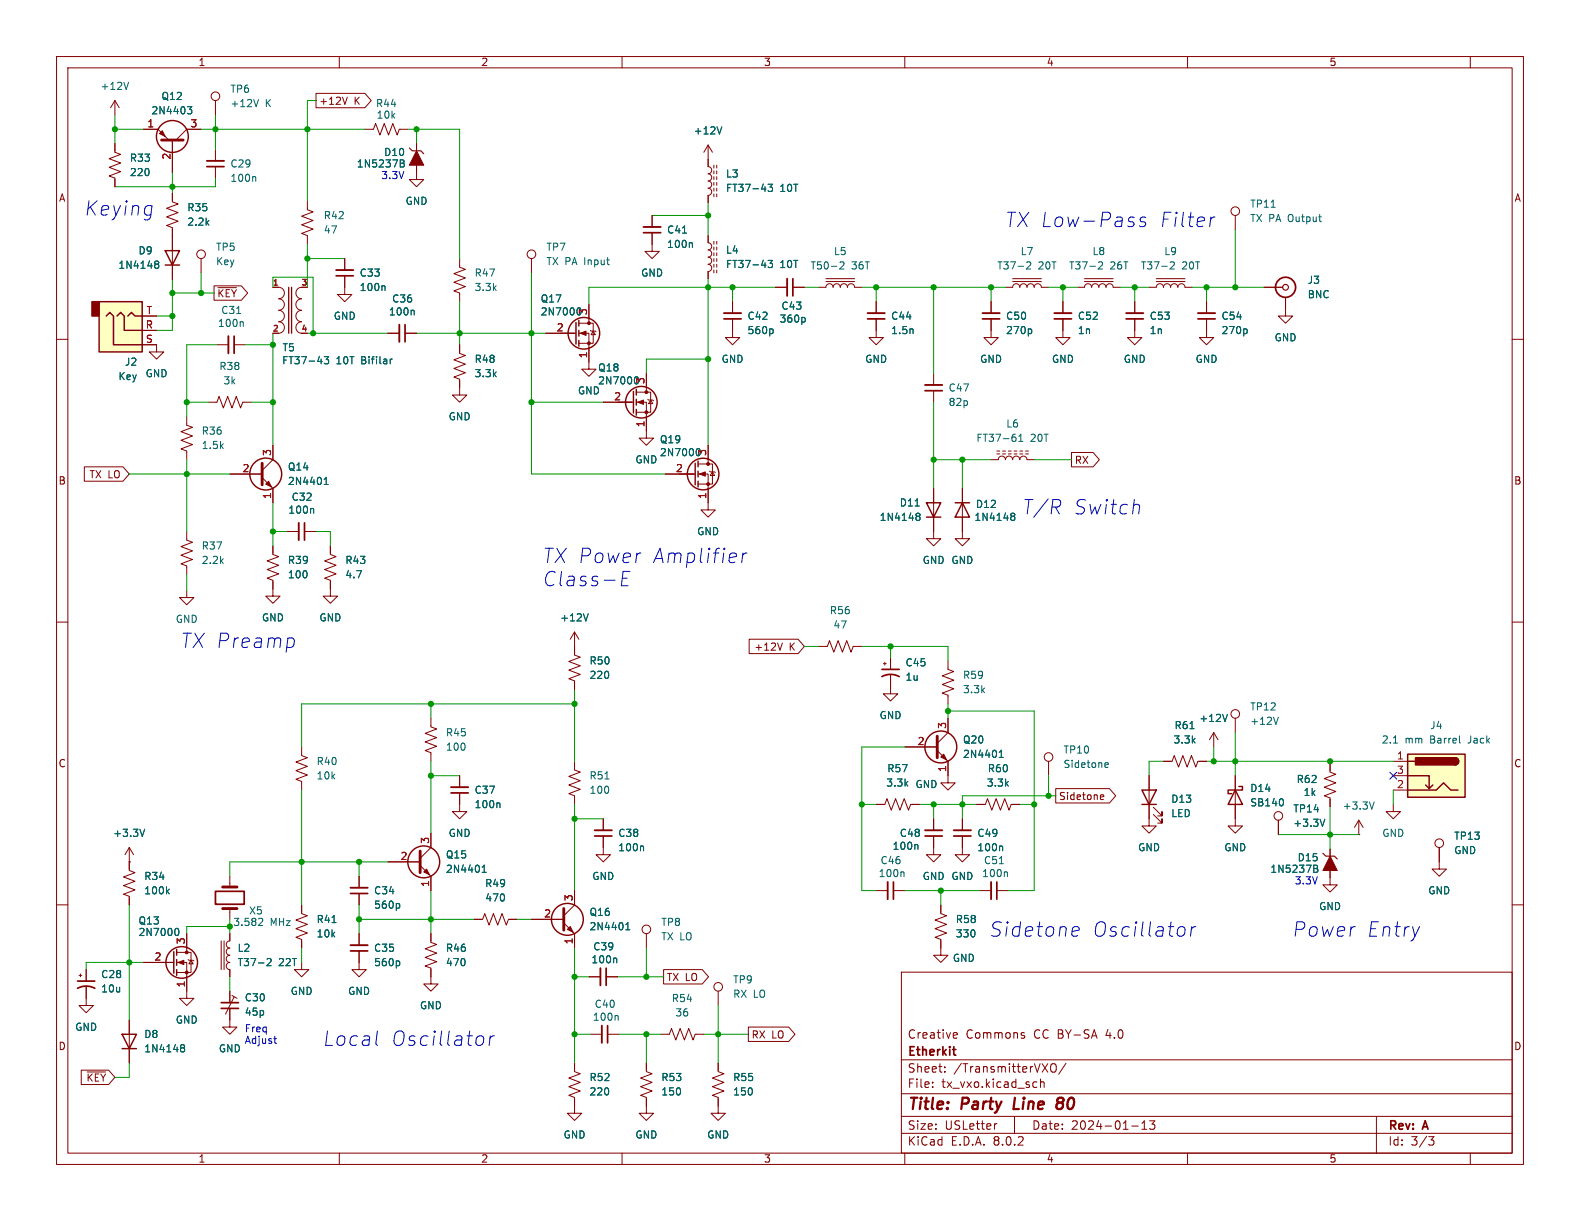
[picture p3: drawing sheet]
<svg xmlns="http://www.w3.org/2000/svg" width="279mm" height="216mm" viewBox="0 0 279 216" stroke-linecap="round" stroke-linejoin="round" font-family="sans-serif">
<g fill="none" stroke="#840000" stroke-width=".18">
<path d="M10 10h259.4v195.9h-259.4zM12 12h255.4v191.9h-255.4zM60 10v2M110 10v2M160 10v2M210 10v2M260 10v2M10 60h2M144.8 50.8h1.2a.64 .64 0 0 1 .7-.6 .64 .64 0 0 1 .6 .6 .64 .64 0 0 1 .7-.6 .64 .64 0 0 1 .6 .6 .64 .64 0 0 1 .6-.6 .64 .64 0 0 1 .7 .6 .64 .64 0 0 1 .6-.6 .64 .64 0 0 1 .6 .6h1.3M146 49.8h5.1M146 49.3h5.1M175.3 56.4v3.3h1.2l-1.2 1.3-1.3-1.3h1.3"/>
<path d="M175.3 53.3v2.1M177.8 50.8h1.3a.64 .64 0 0 1 .6-.6 .64 .64 0 0 1 .6 .6 .64 .64 0 0 1 .7-.6 .64 .64 0 0 1 .6 .6 .64 .64 0 0 1 .6-.6 .64 .64 0 0 1 .7 .6 .64 .64 0 0 1 .6-.6 .64 .64 0 0 1 .6 .6h1.3M179.1 49.8h5M179.1 49.3h5M267.4 60h2M27.7 61v1.2h1.3l-1.3 1.3-1.3-1.3h1.3M176.3 79.8h.5M177.3 79.8h.5M178.3 79.8h.5M179.3 79.8h.5M180.3 79.8h.5M181.4 79.8h.5"/>
<path d="M48.3 96.5v1.5l1 .4-2.1 .8 2.1 .7-2.1 .8 2.1 .8-2.1 .7 1.1 .4v1.5M58.4 96.5v1.5l1 .4-2 .8 2 .7-2 .8 2 .8-2 .7 1 .4v2.8h1.3l-1.3 1.3-1.3-1.3h1.3M125.2 88.9v1.3h1.3l-1.3 1.2-1.2-1.2h1.2M165.1 86.4v8.9h1.3l-1.3 1.2-1.3-1.2h1.3M170.2 86.4v7.6M175.3 81.3h1.2a.64 .64 0 0 1 .7-.7 .64 .64 0 0 1 .6 .7 .64 .64 0 0 1 .6-.7 .64 .64 0 0 1 .7 .7 .64 .64 0 0 1 .6-.7 .64 .64 0 0 1 .6 .7 .64 .64 0 0 1 .7-.7 .64 .64 0 0 1 .6 .7h1.3M176.3 80.3h.5M177.3 80.3h.5M178.3 80.3h.5M179.3 80.3h.5M180.3 80.3h.5M181.4 80.3h.5"/>
<path d="M10 110h2M101.6 114.3v1.5l1 .4-2 .8 2 .7-2 .8 2 .8-2 .7 1 .4v1.5M267.4 110h2M53.3 132.1v1.5l1.1 .4-2.1 .7 2.1 .8-2.1 .8 2.1 .7-2.1 .8 1 .4v1.5M81.3 137.2v2M101.6 134.6v1.5l1 .4-2 .8 2 .7-2 .8 2 .8-2 .7 1 .4v1.5M205.7 134.6h1.6l.3-1 .8 2 .8-2 .7 2 .8-2 .8 2 .3-1h1.6M214.6 129.5l-.7 1.3M214.6 129.5v2.6M214.6 129.5l.8 1.3M10 160h2M63.5 154.9v2.1"/>
<path d="M63.5 158v2M81.3 140.2v3.3h1.2l-1.2 1.3-1.3-1.3h1.3M101.6 157.5v2.5l-1.9 1.9M106.7 147.8v3.3h1.2l-1.2 1.3-1.3-1.3h1.3M106.7 144.8v2M267.4 160h2M83.8 162.6h1.5l.4-1.1 .8 2.1 .7-2.1 .8 2.1 .8-2.1 .7 2.1 .4-1h1.5M94 162.6h5.7M99.7 163.2l1.9 1.9v2.5M104.1 172.7h2.1M107.2 172.7h2M114.3 165.1v2.5"/>
<path d="M159.4 171.9h108v32h-108zM159.4 197.4h108M159.4 193.4h108M159.4 187.4h108M164.9 192.1v.2M164.9 191.4v.1M167.1 189.4v.2M167.1 188.7v.1M168.8 182.6l.4 .1 .1 .2-.7 .2M169.2 183.5l-.4 .1M176.3 198.7l-.3 .1M179.4 197.4v3"/>
<path d="M180.8 183.1l.3 .1 .1 .2-.2 .2h-.3M180.8 182.6l.3 .1M182.9 191.3l.5 .1M183.4 192.2l-.5 .1M184 191.4l.2-.1 .4 .1v.9M184 190.8v1.5M185.9 188.3a.5 .5 0 0 1 .5-.2 .5 .5 0 0 1 .4 .5v.5a.5 .5 0 0 1-.5 .5 .5 .5 0 0 1-.5-.5zM188.5 188l-1.3 1.9M200.1 199.1h1.2M201.9 199.7h.9M201.9 198.6l.5-.4v1.5M203.3 198.2h.9l-.5 .6 .4 .1v.6l-.2 .2h-.4l-.2-.2"/>
<path d="M243.4 197.4v6.5M60 203.9v2M110 203.9v2M159.4 200.4h108M160 203.9v2M210 203.9v2M252.6 201h1l-.5 .6 .4 .1 .1 .5-.3 .3h-.4M260 203.9v2"/>
<circle cx="114.3" cy="164.3" r=".76"/>
</g>
<path d="M179.5 194.1l-.3 2h1M186.9 195.9v.1a.66 .66 0 0 0 .9-.1M187.3 195h.4M187.3 195l-.5 .3M187.7 195l.1 .1M187.8 194.1a.66 .66 0 0 0-.9 .4l.1 .3 .3 .2M187.9 194.9l-.2 .1" fill="none" stroke="#840000" stroke-width=".4"/>
<path d="M173.7 56.4h3.1M62 158h3M79.8 140.2h3M105.2 147.8h3M107.2 171.2v3M168.5 185.6h.5M168.7 186.5l.3 .1" fill="none" stroke="#840000" stroke-width=".3"/>
<path d="M173.7 55.4h3.1M79.8 139.2h3M62 157h3M105.2 146.8h3M106.2 171.2v3" fill="none" stroke="#840000" stroke-width=".33"/>
<g fill="none" stroke="#006464" stroke-width=".18">
<path d="M148.5 46.4l.5-.1 .3 .4-.8 .9h.8M181.5 46.4l.5-.1 .3 .4-.8 .9h.8M182.2 58.2l.2 .2v.4l-.2 .2M179.3 76.8h.3M179.4 77.3l.3 .2v.3l-.3 .2M180.2 78h.7M180.2 77.1l.3-.3v1.2M161.8 89.5h.8M162.1 90.8l.4-.1 .1 .2 .1 .2-.2 .2M162.1 91.2l.1 .1M162.2 91.3h.3M162.2 91.3l-.1 .1"/>
<path d="M162.5 91.3l.2 .2-.1 .4-.1 .1h-.4M178.9 91.2l.1 .1M178.9 90.8l.3-.1 .2 .2 .1 .2-.3 .2M179 91.3h.2M179 91.3l-.1 .1M179.2 91.3l.3 .2-.1 .4-.2 .1h-.3M107 137.7h.7M210.4 128.8h.8M217 126.3l-.4 1.3M70.4 159.8l.3 .2v.4l-.3 .2M88.2 142l.2 .2v.6M113.6 149.6l.2 .2v.6"/>
<path d="M108.9 169.4l.2 .2v.7M110.7 164.4h.7M110.7 163.5l.3-.4v1.3"/>
</g>
<g fill="none" stroke="#840000" stroke-width=".25">
<path d="M163.8 88.9h2.6l-1.3 2.5zM163.8 91.4h2.6M168.9 88.9h2.5M170.2 88.9l1.2 2.5h-2.5z"/>
<circle cx="100.3" cy="162.6" r="2.82"/>
</g>
<path d="M99.7 160.7v3.8" fill="none" stroke="#840000" stroke-width=".51"/>
<path d="M100.3 164.3l.5-.5 .5 1z" fill="#840000" stroke="#840000" stroke-width=".18"/>
<path d="M17.5 53.3h7.6v8.9h-7.6z" fill="#ffffc2"/>
<path d="M16.3 53.3h1.2v2.6h-1.2z" fill="#840000" stroke="#840000" stroke-width=".25"/>
<g fill="none" stroke="#840000" stroke-width=".25">
<path d="M17.5 53.3h7.6v8.9h-7.6zM18.8 55.9l.6-.7 .7 .7v5.1h5M20.7 55.9l.6-.7 .7 .7v2.5h3.1M22.6 55.9l.6-.7 .7 .7h1.2M201.9 139.7h2.6l-1.3 2.5zM218.4 139.7l1.3 2.5h-2.5zM219.1 139.1h.6v.6h-2.5v.6h.6M201.9 142.2h2.6M30.7 168.3v3.8M31.2 167.9v1M31.2 169.7v1M31.2 171.5v1"/>
<path d="M21.6 182.9h2.5l-1.2 2.5zM21.6 185.4h2.5"/>
<circle cx="47" cy="83.8" r="2.82"/>
<circle cx="74.9" cy="152.4" r="2.82"/>
<circle cx="32.1" cy="170.2" r="2.79"/>
</g>
<g fill="none" stroke="#840000" stroke-width=".18">
<path d="M218.4 38.1v2.5M25.1 58.4h2.6M25.1 55.9h2.6M154.9 56.4v3.3h1.3l-1.3 1.3-1.2-1.3h1.2M154.9 53.3v2.1M25.1 61h2.6M33 73.7v1.5l1 .4-2 .7 2 .8-2 .8 2 .7-2 .8 1 .4v1.5M36.8 71.1h1.6l.3-1 .8 2 .8-2 .7 2 .8-2 .7 2 .4-1h1.5M38.4 61h2M41.4 61h2M48.3 78.7v2.6l-1.9 1.9M165.1 66v2.1"/>
<path d="M165.1 69.1v2M33 94v1.5l1 .4-2 .7 2 .8-2 .8 2 .7-2 .8 1 .4v1.5M40.6 83.8h5.8M46.4 84.5l1.9 1.9v2.5M50.8 94h2M53.8 94h2.1M170.2 94v1.3h1.2l-1.2 1.2-1.3-1.2h1.3M33 104.4v1.3h1.3l-1.3 1.2-1.3-1.2h1.3M48.3 104.1v1.3h1.2l-1.2 1.3-1.3-1.3h1.3M76.2 127v1.5l1 .4-2 .8 2 .7-2 .8 2 .8-2 .7 1 .4v1.5M185.4 134.6v2.6M203.2 137.2v8.9h1.3l-1.3 1.2-1.3-1.2h1.3"/>
<path d="M218.4 137.2v8.9h1.3l-1.3 1.2-1.2-1.2h1.2M218.4 127v2.5M235.2 135v1.5l1 .4-2 .8 2 .7-2 .8 2 .8-2 .7 1 .4v1.5M22.9 152.4h.1M22.9 149.9v4l1 .4-2.1 .8 2.1 .7-2.1 .8 2.1 .8-2.1 .7 1.1 .4v1.5M22.9 149.9l-.8 1.2M22.9 149.9l.7 1.2M40.6 154.9v1.9M68.6 152.4h5.7M74.3 153l1.9 1.9v2.6M76.2 147.3v2.6l-1.9 1.9M172.7 142.2h1.5l.4-1 .8 2.1 .7-2.1 .8 2.1 .8-2.1 .7 2.1 .4-1.1h1.5"/>
<path d="M173.2 157.5h2.1M176.3 157.5h2M204 144l1.5 1.5v-.7v.7h-.8M204 142.7l1.5 1.6v-.8v.8h-.8M226.1 145v2.6M235.2 153.9v2.6h1.3l-1.3 1.2-1.3-1.2h1.3M235.2 150.1v1.3M254.5 152.4v1.3h1.3l-1.3 1.2-1.3-1.2h1.3M14 172.5h.5M14.2 172.2v.5M15.2 174.5v3.3h1.3l-1.3 1.3-1.2-1.3h1.2M15.2 171.5v2"/>
<path d="M25.4 170.2h5.3M31.2 170.2h1.8v6.3h1.3l-1.3 1.3-1.3-1.3h1.3M31.2 168.4h2.6v3.6h-2.6M33 165.1v3.3M33.3 169.7l.1 .1h.8l.1 .1M33.8 169.8l.4 .6h-.8zM39.1 166.4v5.1M39.6 166.4v5.1M40.6 178.3v3.3h1.3l-1.3 1.3-1.2-1.3h1.2M40.6 165.1v1.3a.64 .64 0 0 0-.6 .6 .64 .64 0 0 0 .6 .6 .64 .64 0 0 0-.6 .7 .64 .64 0 0 0 .6 .6 .64 .64 0 0 0-.6 .6 .64 .64 0 0 0 .6 .7 .64 .64 0 0 0-.6 .6 .64 .64 0 0 0 .6 .7v1.2M40.6 160.7v1.9M40.6 175.3v2"/>
<path d="M41 176l.9 .5M41.4 176.3l-1.5 3M53.3 160v1.5l1.1 .4-2.1 .8 2.1 .7-2.1 .8 2.1 .8-2.1 .7 1 .4v1.5M53.3 170.2v1.3h1.3l-1.3 1.2-1.2-1.2h1.2M127 175.3v2.5M166.4 160v1.5l1 .4-2 .8 2 .7-2 .8 2 .8-2 .7 1 .4v2.8h1.2l-1.2 1.3-1.3-1.3h1.3M22.9 180.3v7.7M101.6 188v1.5l1 .4-2 .7 2 .8-2 .8 2 .7-2 .8 1 .4v2.8h1.3l-1.3 1.2-1.3-1.2h1.3M104.4 182.9h2M107.4 182.9h2.1M114.3 188v1.5l1 .4-2 .7 2 .8-2 .8 2 .7-2 .8 1 .4v2.8h1.3l-1.3 1.2-1.3-1.2h1.3M116.8 182.9h1.6l.3-1 .8 2 .8-2 .7 2 .8-2 .8 2 .3-1h1.6"/>
<path d="M127 188v1.5l1 .4-2 .7 2 .8-2 .8 2 .7-2 .8 1 .4v2.8h1.3l-1.3 1.2-1.3-1.2h1.3"/>
<circle cx="218.4" cy="37.3" r=".76"/>
<circle cx="185.4" cy="133.9" r=".76"/>
<circle cx="218.4" cy="126.2" r=".76"/>
<circle cx="226.1" cy="144.3" r=".76"/>
<circle cx="127" cy="174.5" r=".76"/>
</g>
<g fill="none" stroke="#006464" stroke-width=".18">
<path d="M224.8 36.6h.7M41.8 55.4h.8M42.8 56.9l.2 .2v.6M161.4 58.2l.1 .8M55.3 89.9l.2 .2v.6M57.3 85.7h.7M57.3 84.8l.4-.4v1.3M195.4 135.6h.5M195.4 134.9h.4l.2 .3-.6 .1M226.1 126.8l-.5 1.3M25.6 146.6l-.4 1.3M29.6 157.6l.3 .5"/>
<path d="M29.9 157.2l-.5 .5M85.3 154.2h.7M85.3 153.3l.3-.3v1.2M176.7 152.7h.7M178 154.2l.1 .1v.7M226.8 141.4l.2 .3-.2 .7M232.3 153.6h.5M232.8 153.6l.3 .2-.1 .3-.7 .1M232.9 153.1l.1 .2-.2 .3M234.3 144.9l-.4 1.2M31.1 164.2h.1a.68 .68 0 0 1 .4 .6 .68 .68 0 0 1-.4 .6h-.1M46.4 162.5v.4l-.7 .7h.8"/>
<path d="M47.2 169.6l.5-.1 .2 .4-.7 .9h.7M58.7 163.1h.7M109.1 179.6l.2 .1v.7M32 185.2l.2 .1M32 184.8l.4-.1 .2 .2v.1l-.2 .3M32.2 185.3h.2M32.2 185.3h-.2M32.4 185.3l.2 .2v.4l-.2 .1-.4-.1"/>
</g>
<path d="M40.4 59.4v3.1M153.4 55.4h3.1M163.6 68.1h3M52.8 92.5v3M175.3 156v3M106.4 181.4v3" fill="none" stroke="#840000" stroke-width=".33"/>
<path d="M41.4 59.4v3.1M153.4 56.4h3.1M163.6 69.1h3M53.8 92.5v3M38.1 157.6h5.1v2.3h-5.1zM176.3 156v3M13.7 174.8a3.2 3.2 0 0 1 3.1 0M13.7 173.5h3.1M39.1 178.3h3.1M39.1 177.3h3.1M107.4 181.4v3" fill="none" stroke="#840000" stroke-width=".3"/>
<path d="M46.4 81.9v3.8M39.4 156.8h2.5M74.3 150.5v3.8M39.4 160.7h2.5" fill="none" stroke="#840000" stroke-width=".51"/>
<g fill="#840000" stroke="#840000" stroke-width=".18">
<path d="M47 85.6l.5-.5 .5 1z"/>
<path d="M74.9 154.2l.5-.5 .5 1z"/>
<path d="M31.5 170.2l1-.4v.8z"/>
<path d="M235.2 151.4l1.3 2.5h-2.6z"/>
<circle cx="33" cy="172" r=".25"/>
<circle cx="33" cy="168.4" r=".25"/>
</g>
<path d="M233.9 150.9l.5 .5h1.6l.5 .5" fill="none" stroke="#840000" stroke-width=".2"/>
<path d="M248.9 133.4h10.2v7.6h-10.2z" fill="#ffffc2"/>
<g fill="none" stroke="#840000" stroke-width=".25">
<path d="M29.2 44.3h2.5l-1.2 2.6zM29.2 46.9h2.5M101.9 57v3.8M102.4 56.6v1.1M102.4 58.4v1M102.4 60.2v1M112 69.2v3.8M112.5 68.8v1.1M112.5 70.6v1M112.5 72.4v1M122.9 81.9v3.8M123.4 81.5v1.1"/>
<path d="M123.4 83.3v1M123.4 85.1v1M248.9 133.4h10.2v7.6h-10.2zM248.9 137.2h3.8v2.2l.7-.6M248.9 139.7h5.1l1.3-1.3 1.2 1.3h1.3M248.9 134.6h1.3M252.1 138.8l.6 .6M257.3 134a.64 .64 0 0 1 .6 .6 .64 .64 0 0 1-.6 .7"/>
<circle cx="30.5" cy="24.1" r="2.82"/>
<circle cx="103.3" cy="58.9" r="2.79"/>
<circle cx="113.4" cy="71.1" r="2.79"/>
<circle cx="124.3" cy="83.8" r="2.79"/>
<circle cx="166.4" cy="132.1" r="2.82"/>
</g>
<g fill="#840000" stroke="#840000" stroke-width=".25">
<path d="M257.3 134a.64 .64 0 0 1 .6 .6 .64 .64 0 0 1-.6 .7z"/>
<path d="M250.3 134h7v1.3h-7z"/>
</g>
<g fill="none" stroke="#840000" stroke-width=".18">
<path d="M20.3 17.8v2.5M20.3 17.8l-.7 1.3M20.3 17.8l.8 1.3M38.1 17.8v2.5M55.9 16.5h8.6l1.1 1.3-1.1 1.3h-8.6zM61.4 17.2l-.4 1.3M20.3 25.4v1.5l1 .4-2 .8 2 .7-2 .8 2 .8-2 .7 1 .4v1.5M25.4 22.9h2.5l1.9 1.9M30.5 34.2v1.5l1 .4-2 .7 2 .8-2 .8 2 .7-2 .8 1 .4v9.1M30.5 24.8v5.7M35.6 22.9h-2.6l-1.9 1.9M38.1 26.4v2"/>
<path d="M38.1 29.5v2M54.4 35.6v1.5l1 .4-2.1 .7 2.1 .8-2.1 .8 2.1 .7-2.1 .8 1.1 .4v1.5M64.5 22.9h1.5l.4-1.1 .8 2.1 .7-2.1 .8 2.1 .8-2.1 .7 2.1 .4-1h1.5M73.7 29.2v2.6h1.2l-1.2 1.2-1.3-1.2h1.3M73.7 25.4v1.3M115.3 38.1v2M125.2 29.5a.64 .64 0 0 1 .7 .6 .64 .64 0 0 1-.7 .6 .64 .64 0 0 1 .7 .7 .64 .64 0 0 1-.7 .6 .64 .64 0 0 1 .7 .6 .64 .64 0 0 1-.7 .7 .63 .63 0 0 1 .7 .6 .63 .63 0 0 1-.7 .6v1.3M125.2 25.7l-.7 1.2M125.2 25.7v3.8M125.2 25.7l.8 1.2M126.2 29.2v.5M126.2 30.2v.5"/>
<path d="M126.2 31.2v.6M126.2 32.3v.5M126.2 33.3v.5M126.2 34.3v.5M126.7 29.2v.5M126.7 30.2v.5M126.7 31.2v.6M126.7 32.3v.5M126.7 33.3v.5M126.7 34.3v.5M25.1 58.4h2.6M25.1 55.9h2.6"/>
<path d="M35.6 45.7v2.6M37.8 50.5h4.9l1.1 1.3-1.1 1.3h-4.9zM38.5 50.9h3.3M48.3 50.8h1a1.02 1.02 0 0 1 1 1 1.02 1.02 0 0 1-1 1 1.01 1.01 0 0 1 1 1.1 1.01 1.01 0 0 1-1 1 1.01 1.01 0 0 1 1 1 1.01 1.01 0 0 1-1 1 1.02 1.02 0 0 1 1 1 1.02 1.02 0 0 1-1 1M53.3 50.8a1.02 1.02 0 0 0-1 1 1.02 1.02 0 0 0 1 1 1.02 1.02 0 0 0-1 1 1.02 1.02 0 0 0 1 1.1 1.02 1.02 0 0 0-1 1 1.02 1.02 0 0 0 1 1 1.01 1.01 0 0 0-1 1 1.01 1.01 0 0 0 1 1M61 48.8v3.3h1.2l-1.2 1.2-1.3-1.2h1.3M61 45.7v2.1M68.6 58.9h2M71.6 58.9h2.1M81.3 45.7v1.5l1 .4-2 .8 2 .7-2 .8 2 .8-2 .7 1 .4v1.5M94 45.7v2.6M96.5 58.9h5.4"/>
<path d="M102.4 58.9h1.7v6.4h1.3l-1.3 1.2-1.2-1.2h1.2M102.4 57.2h2.5v3.5h-2.5M104.1 53.8v3.4M104.4 58.4l.1 .1h.8l.1 .2M104.9 58.5l.4 .7h-.8zM115.3 41.1v3.4h1.3l-1.3 1.2-1.3-1.2h1.3M125.2 41.7v1.2a.64 .64 0 0 1 .7 .7 .64 .64 0 0 1-.7 .6 .64 .64 0 0 1 .7 .6 .64 .64 0 0 1-.7 .7 .64 .64 0 0 1 .7 .6 .64 .64 0 0 1-.7 .6 .64 .64 0 0 1 .7 .7 .64 .64 0 0 1-.7 .6v1.3M126.2 42.7v.5M126.2 43.7v.5M126.2 44.7v.5M126.2 45.7v.5M126.2 46.7v.5"/>
<path d="M126.2 47.8v.5M126.7 42.7v.5M126.7 43.7v.5M126.7 44.7v.5M126.7 45.7v.5M126.7 46.7v.5M126.7 47.8v.5M129.5 56.4v3.3h1.3l-1.3 1.3-1.2-1.3h1.2M129.5 53.3v2.1M137.2 50.8h2M140.2 50.8h2M154.9 53.3v2.1"/>
<path d="M154.9 56.4v2M175.3 53.3v2.1M175.3 56.4v2M188 56.4v3.3h1.2l-1.2 1.3-1.3-1.3h1.3M188 53.3v2.1M190.5 50.8h1.3a.64 .64 0 0 1 .6-.6 .64 .64 0 0 1 .6 .6 .64 .64 0 0 1 .7-.6 .64 .64 0 0 1 .6 .6 .64 .64 0 0 1 .6-.6 .64 .64 0 0 1 .7 .6 .64 .64 0 0 1 .6-.6 .64 .64 0 0 1 .6 .6h1.3M191.8 49.8h5M191.8 49.3h5M200.7 56.4v3.3h1.2l-1.2 1.3-1.3-1.3h1.3M200.7 53.3v2.1M203.2 50.8h1.3a.64 .64 0 0 1 .6-.6 .64 .64 0 0 1 .6 .6 .64 .64 0 0 1 .7-.6 .64 .64 0 0 1 .6 .6 .64 .64 0 0 1 .6-.6 .64 .64 0 0 1 .7 .6 .64 .64 0 0 1 .6-.6 .64 .64 0 0 1 .6 .6h1.3M204.5 49.8h5"/>
<path d="M204.5 49.3h5M213.4 56.4v3.3h1.2l-1.2 1.3-1.3-1.3h1.3M213.4 53.3v2.1M223.5 50.8h3.3M227.3 52.7v3.2h1.3l-1.3 1.3-1.2-1.3h1.2M25.1 61h2.6M48.3 78.7v2.6M81.3 61v1.5l1 .4-2 .7 2 .8-2 .8 2 .7-2 .8 1 .4v2.8h1.2l-1.2 1.2-1.3-1.2h1.3M106.7 71.1h5.3M112.5 71.1h1.8v6.4h1.3l-1.3 1.2-1.3-1.2h1.3M112.5 69.3h2.6v3.6h-2.6M114.3 66v3.3"/>
<path d="M114.6 70.6l.1 .1h.7l.2 .2M115.1 70.7l.3 .7h-.7zM125.2 78.7v3.3M14.9 82.5h6.8l1.2 1.3-1.2 1.3h-6.8zM40.6 83.8h5.8M48.3 86.4v2.5M48.3 96.5v1.3M50.8 94h2M53.8 94h2.1M58.4 96.5v1.3M117.6 83.8h5.3M123.4 83.8h1.8v5.1"/>
<path d="M123.4 82h2.6v3.6h-2.6M125.5 83.3l.1 .1h.8l.1 .2M126 83.4l.4 .7h-.8zM165.1 86.4v2.5M165.1 91.4v2.6M170.2 86.4v2.5M170.2 91.4v2.6M189.5 80h3.8l1.1 1.3-1.1 1.3h-3.8zM48.3 102.9v1.2M58.4 102.9v1.2M101.6 111.8l-.8 1.2M101.6 111.8v3.8"/>
<path d="M101.6 111.8l.8 1.2M132.5 113h8.6l1.1 1.3-1.1 1.3h-8.6zM138.4 113.7l-.5 1.3M144.8 114.3h1.5l.4-1 .7 2 .8-2 .8 2 .7-2 .8 2 .4-1h1.5M156.2 117.3h.5M156.5 117.1v.5M157.5 119.4v3.3h1.2l-1.2 1.3-1.3-1.3h1.3M157.5 116.3v2.1M167.6 116.8v1.6l1.1 .3-2.1 .8 2.1 .8-2.1 .7 2.1 .8-2.1 .8 1 .3v1.6M81.3 137.2v2M101.6 120.7v1.2M160 132.1h5.7"/>
<path d="M165.7 132.7l1.9 1.9v3.8h1.3l-1.3 1.3-1.2-1.3h1.2M167.6 127v2.5l-1.9 1.9M186.7 139.4h9.5l1.1 1.3-1.1 1.3h-9.5zM203.2 137.2v2.5M205.7 134.6h1.3M212.1 134.6h1.3M218.4 137.2v2.5M235.2 135v1.3M246.4 134.6h2.5M246.4 139.7h2.5M246.4 137.2h2.5M22.9 152.4h.1"/>
<path d="M22.9 152.4v1.3M22.9 158.8v1.2M63.5 154.9v2.1M63.5 158v2M68.6 152.4h5.7M76.2 147.3v2.6M76.2 154.9v2.6M81.3 140.2v2M101.6 157.5v2.5M106.7 144.8v2M106.7 147.8v2.1M154.9 142.2h1.6l.3-1 .8 2.1 .8-2.1 .7 2.1 .8-2.1 .8 2.1 .3-1.1h1.6"/>
<path d="M154.9 157.5h2.1M158 157.5h2M165.1 147.8v3.3h1.3l-1.3 1.3-1.3-1.3h1.3M165.1 144.8v2M170.2 147.8v3.3h1.2l-1.2 1.3-1.3-1.3h1.3M170.2 144.8v2M172.7 142.2h1.3M179.1 142.2h1.2M194.6 141.3h.5M194.6 140.6l.4-.1 .2 .3-.6 .2M203.2 142.2v2.6M218.4 142.2v2.6"/>
<path d="M226.1 145v2.6M235.2 141.4v1.2M235.2 150.1v1.3M235.2 153.9v1.3M240.3 147.6h.1M240.3 145l-.8 1.3M240.3 145v2.6M240.3 145l.7 1.3M246.4 142.2v1.3h1.2l-1.2 1.3-1.3-1.3h1.3M254.5 149.9v2.5M15.2 171.5v2M15.2 174.5v2"/>
<path d="M25.4 170.2h5.1M33 165.1v2.5M33 172.7v2.6M40.6 165.1v1.3M40.6 171.5v1.2M40.6 175.3v2M40.6 178.3v2M53.3 160v1.3M53.3 166.4v1.2M63.5 168.1v3.4h1.3l-1.3 1.2-1.3-1.2h1.3M63.5 165.1v2M76.2 165.1v1.5l1 .4-2 .8 2 .7-2 .8 2 .8-2 .7 1 .4v2.8h1.3l-1.3 1.3-1.3-1.3h1.3"/>
<path d="M83.8 162.6h1.3M90.2 162.6h1.2M94 162.6h5.7M101.6 165.1v2.5M104.1 172.7h2.1M107.2 172.7h2M117.3 171.4h6.9l1.1 1.3-1.1 1.3h-6.9zM166.4 160v1.3M166.4 166.4v1.2M14.4 189.2h4.8l1.1 1.3-1.1 1.3h-4.8zM15.4 189.5h3.3M22.9 180.3v2.6"/>
<path d="M22.9 185.4v2.6M101.6 188v1.2M101.6 194.3v1.3M114.3 188v1.2M114.3 194.3v1.3M127 188v1.2M127 194.3v1.3M132.3 181.6h7.2l1.1 1.3-1.1 1.3h-7.2z"/>
<circle cx="38.1" cy="17" r=".76"/>
<circle cx="35.6" cy="45" r=".76"/>
<circle cx="94" cy="45" r=".76"/>
<circle cx="254.5" cy="149.1" r=".76"/>
</g>
<g fill="none" stroke="#006464" stroke-width=".18">
<path d="M22.7 14.5l-.4 1.3M33.1 18.9h.8l-.4 .5 .4 .1v.4l-.2 .2h-.4M45.7 17.6l-.4 1.3M45 31.2l.2 .2v.7M70.8 28.9h.4M71.2 28.9l.3 .2-.1 .3-.6 .1M71.4 28.4v.2l-.2 .3M127.6 22.4l-.4 1.3M135.8 32.6h.8l-.4 .5 .3 .1v.5l-.1 .2-.6-.2M27.5 46.7h.1M27.5 46.2h.3l.2 .1 .1 .2-.3 .2M27.6 46.7h.2"/>
<path d="M27.6 46.7l-.1 .1M27.8 46.7l.3 .3-.1 .3-.2 .1h-.3M67.9 50.5l.2 .2v.7M73.1 54.9l.1 .1v.7M120.7 41.2h.7M122.3 42.9l.1 .2v.7M135.8 46h.8l-.4 .5 .3 .2v.5l-.1 .1-.6-.1M136.5 58.2l.2 .2v.4l-.2 .2M142.2 56.1l.2 .3v.3l-.2 .3M161.4 58.2l.1 .8M182.2 58.2l.2 .2v.4l-.2 .2M194.2 46.4l.5-.1 .3 .4-.8 .9h.8"/>
<path d="M206.9 46.4l.5-.1 .3 .4-.8 .9h.8M220.3 58.2l.2 .2v.4l-.2 .2M57.3 63.1h.8l-.4 .4 .4 .2v.5l-.2 .1-.6-.1M69.4 63.5l-.4 .2M55.3 89.9l.2 .2v.6M57.3 85.7h.7M57.3 84.8l.4-.4v1.3M161.8 89.5h.8M162.1 91.2l.1 .1M162.1 90.8l.4-.1 .1 .2 .1 .2-.2 .2M162.2 91.3h.3M162.2 91.3l-.1 .1"/>
<path d="M162.5 91.3l.2 .2-.1 .4-.1 .1h-.4M178.9 90.8l.3-.1 .2 .2 .1 .2-.3 .2M178.9 91.2l.1 .1M179 91.3h.2M179 91.3l-.1 .1M179.2 91.3l.3 .2-.1 .4-.2 .1h-.3M104 108.5l-.4 1.3M176.7 133.9h.7M176.7 133l.4-.3v1.2M210.4 128.8h.8M217 126.3l-.4 1.3M246.4 131.4h.7"/>
<path d="M258.1 131.3l.2 .1M25.6 146.6l-.4 1.3M29.6 157.6l.3 .5M29.9 157.2l-.5 .5M70.4 159.8l.3 .2v.4l-.3 .2M85.3 154.2h.7M85.3 153.3l.3-.3v1.2M88.2 142l.2 .2v.6M113.6 149.6l.2 .2v.6M159.7 154.2l.2 .1v.7M162.1 149.3l.2 .2v.7M177.1 149.6l.2 .2v.6"/>
<path d="M226.8 141.4l.2 .3-.2 .7M232.3 153.6h.5M232.8 153.6l.3 .2-.1 .3-.7 .1M232.9 153.1l.1 .2-.2 .3M234.3 144.9l-.4 1.2M243 141.8l-.4 1.3M31.1 164.2h.1a.68 .68 0 0 1 .4 .6 .68 .68 0 0 1-.4 .6h-.1M47.2 169.6l.5-.1 .2 .4-.7 .9h.7M58.7 163.1h.7M70.4 169.9l.3 .3v.3l-.3 .3M108.9 169.4l.2 .2v.7M110.7 164.4h.7"/>
<path d="M110.7 163.5l.3-.4v1.3M32 185.2l.2 .1M32 184.8l.4-.1 .2 .2v.1l-.2 .3M32.2 185.3h.2M32.2 185.3h-.2M32.4 185.3l.2 .2v.4l-.2 .1-.4-.1"/>
</g>
<g fill="none" stroke="#840000" stroke-width=".33">
<path d="M36.6 28.4h3M59.4 47.8h3.1M70.6 57.4v3.1M113.8 40.1h3M128 55.4h3.1M139.2 49.3v3M186.4 55.4h3.1M199.1 55.4h3.1M211.8 55.4h3.1M157 156v3M163.6 146.8h3M168.7 146.8h3"/>
<path d="M62 167.1h3"/>
</g>
<g fill="none" stroke="#840000" stroke-width=".3">
<path d="M36.6 29.5h3M59.4 48.8h3.1M71.6 57.4v3.1M113.8 41.1h3M128 56.4h3.1M140.2 49.3v3M186.4 56.4h3.1M199.1 56.4h3.1M211.8 56.4h3.1M156 119.6a3.2 3.2 0 0 1 3 0M156 118.4h3M158 156v3"/>
<path d="M163.6 147.8h3M168.7 147.8h3M62 168.1h3"/>
<circle cx="227.3" cy="50.8" r="1.78"/>
</g>
<g fill="#840000" stroke="#840000" stroke-width=".18">
<path d="M112.8 71.1l1-.4v.8z"/>
<path d="M166.4 133.9l.5-.5 .5 1z"/>
<path d="M28.7 23.1l.5 1-1-.5z"/>
<path d="M102.6 58.9l1-.4v.8z"/>
<path d="M123.7 83.8l1-.4v.8z"/>
<path d="M73.7 26.7l1.2 2.5h-2.5z"/>
<circle cx="114.3" cy="72.9" r=".25"/>
<circle cx="114.3" cy="69.3" r=".25"/>
<circle cx="104.1" cy="60.7" r=".25"/>
<circle cx="104.1" cy="57.1" r=".25"/>
<circle cx="125.2" cy="85.6" r=".25"/>
<circle cx="125.2" cy="82" r=".25"/>
</g>
<path d="M28.6 24.8h3.8M165.7 130.2v3.8" fill="none" stroke="#840000" stroke-width=".51"/>
<g fill="none" stroke="#840000" stroke-width=".2">
<path d="M72.4 26.2l.5 .5h1.5l.5 .5"/>
<circle cx="227.3" cy="50.8" r=".51"/>
</g>
<path d="M51.1 50.8v8.1M51.6 50.8v8.1" fill="none" stroke="#840000" stroke-width=".23"/>
<g fill="none" stroke="#0000c2" stroke-width=".18">
<path d="M202.6 38.5a.62 .62 0 0 0-1 .4l.1 .2 .8 .2 .1 .4-.4 .4-.7-.1M214.9 38.4l-.7 .2M131.4 97.8l-.2 1.7M132.1 97.8a.75 .75 0 0 0-.8 .5M201.2 89.2l.2 .1 .1 .2-.1 1.4M51.6 112.8l.3 .1 .2 .4-.1 .7-.3 .4M110 102.2h.9M110.2 101l-.3 2.6h1.2M189.8 164l.7-.1 .3 .1v.5l-1.2 .2M190.6 165.4l-.8 .1M209.2 163.9l.3 .2 .1 .2-.3 1M210.7 163.9l-.2 1.6"/>
<path d="M211.5 163.9a.75 .75 0 0 0-.8 .4M48.4 183.7h.5M48.7 184.4l.2 .1M85.1 183.2l.4 .2 .1 .2-.3 1M86.7 183.2l-.2 1.7M87.4 183.2a.75 .75 0 0 0-.8 .4"/>
</g>
<g fill="none" stroke="#009600" stroke-width=".18">
<path d="M55.9 17.8h-1.5v17.8M20.3 20.3v5.1M20.3 22.9h5.1M30.5 30.5v3.7M35.6 22.9h28.9M38.1 31.5v1.5h-17.8M38.1 20.3v6.1M72.1 22.9h9.2v22.8M73.7 22.9v2.5M115.3 38.1h9.9M125.2 35.8v5.9M27.7 55.9h2.8"/>
<path d="M30.5 49.4v9h-2.8M30.5 51.8h7.3M35.6 48.3v3.5M48.3 50.8v-1.8h7.1v9.9M48.3 58.9v19.8M54.4 58.9h14.2M54.4 45.7h6.6M54.4 43.2v7.6M73.7 58.9h22.8M81.3 53.3v7.7M94 48.3v35.5h23.6M125.2 49.3v29.4"/>
<path d="M129.5 50.8v2.5M137.2 50.8h-33.1v3M142.2 50.8h2.6M152.4 50.8h25.4M154.9 50.8v2.5M165.1 50.8v15.2M175.3 50.8v2.5M185.4 50.8h5.1M188 50.8v2.5M198.1 50.8h5.1M200.7 50.8v2.5M210.8 50.8h12.7"/>
<path d="M213.4 50.8v2.5M218.4 40.6v10.2M33 71.1h3.8M38.4 61h-5.4v12.7M43.4 61h4.9M44.4 71.1h3.9M94 71.1h12.7M125.2 63.5h-10.9v2.5M165.1 71.1v15.3M22.9 83.8h17.7M33 81.3v12.7M48.3 88.9v7.6"/>
<path d="M48.3 94h2.5M55.9 94h2.5v2.5M165.1 81.3h10.2M170.2 81.3v5.1M182.9 81.3h6.6M33 101.6v2.8M142.2 114.3h2.6M152.4 114.3h15.2v2.5M157.5 114.3v2M53.3 139.7v20.3M76.2 124.5v2.5M76.2 134.6v12.7"/>
<path d="M76.2 137.2h5.1M101.6 121.9v12.7M101.6 124.5h-48.3v7.6M160 132.1h-7.6v25.4h2.5M167.6 125.7h15.3v31.8h-4.6M167.6 124.5v2.5M185.4 137.2v3.5M205.7 134.6h-2.5v2.6M213.4 134.6h33M214.6 132.1v2.5M218.4 129.5v7.7M235.2 134.6v.4"/>
<path d="M246.4 139.7v2.5M63.5 152.4v2.5M68.6 152.4h-28v2.5M76.2 157.5v7.6M101.6 142.2v15.3M101.6 144.8h5.1M152.4 142.2h2.5M160 157.5h13.2M162.6 142.2h10.1M165.1 142.2v2.6M166.4 157.5v2.5M180.3 142.2h2.6"/>
<path d="M186.7 140.7h-16.5v4.1M226.1 147.6h14.2M235.2 142.6v7.5M22.9 160v20.3M25.4 170.2h-10.2v1.3M33 165.1v-1.3h7.6v1.3M40.6 172.7v2.6M53.3 167.6v2.6M63.5 160v5.1M63.5 162.6h20.3M91.4 162.6h2.6M101.6 167.6v20.4"/>
<path d="M101.6 172.7h2.5M109.2 172.7h8.1M114.3 167.6v5.1M127 177.8v10.2M22.9 188v2.5h-2.6M101.6 182.9h2.8M109.5 182.9h7.3M114.3 182.9v5.1M124.5 182.9h7.8"/>
</g>
<path d="M245.8 136.6l1.2 1.2M247 136.6l-1.2 1.2" fill="none" stroke="#000084" stroke-width=".18"/>
<g fill="#009600" stroke="#009600" stroke-width=".18">
<circle cx="73.7" cy="22.9" r=".46"/>
<circle cx="81.3" cy="58.9" r=".46"/>
<circle cx="54.4" cy="45.7" r=".46"/>
<circle cx="55.4" cy="58.9" r=".46"/>
<circle cx="20.3" cy="22.9" r=".46"/>
<circle cx="38.1" cy="22.9" r=".46"/>
<circle cx="30.5" cy="33" r=".46"/>
<circle cx="54.4" cy="22.9" r=".46"/>
<circle cx="125.2" cy="63.5" r=".46"/>
<circle cx="125.2" cy="50.8" r=".46"/>
<circle cx="94" cy="71.1" r=".46"/>
<circle cx="129.5" cy="50.8" r=".46"/>
<circle cx="125.2" cy="38.1" r=".46"/>
<circle cx="94" cy="58.9" r=".46"/>
<circle cx="30.5" cy="55.9" r=".46"/>
<circle cx="30.5" cy="51.8" r=".46"/>
<circle cx="33" cy="83.8" r=".46"/>
<circle cx="35.6" cy="51.8" r=".46"/>
<circle cx="33" cy="71.1" r=".46"/>
<circle cx="48.3" cy="71.1" r=".46"/>
<circle cx="48.3" cy="61" r=".46"/>
<circle cx="48.3" cy="94" r=".46"/>
<circle cx="76.2" cy="124.5" r=".46"/>
<circle cx="76.2" cy="137.2" r=".46"/>
<circle cx="114.3" cy="172.7" r=".46"/>
<circle cx="101.6" cy="172.7" r=".46"/>
<circle cx="101.6" cy="144.8" r=".46"/>
<circle cx="101.6" cy="124.5" r=".46"/>
<circle cx="114.3" cy="182.9" r=".46"/>
<circle cx="76.2" cy="162.6" r=".46"/>
<circle cx="101.6" cy="182.9" r=".46"/>
<circle cx="127" cy="182.9" r=".46"/>
<circle cx="63.5" cy="152.4" r=".46"/>
<circle cx="63.5" cy="162.6" r=".46"/>
<circle cx="53.3" cy="152.4" r=".46"/>
<circle cx="22.9" cy="170.2" r=".46"/>
<circle cx="40.6" cy="163.8" r=".46"/>
<circle cx="235.2" cy="147.6" r=".46"/>
<circle cx="170.2" cy="142.2" r=".46"/>
<circle cx="235.2" cy="134.6" r=".46"/>
<circle cx="166.4" cy="157.5" r=".46"/>
<circle cx="165.1" cy="81.3" r=".46"/>
<circle cx="170.2" cy="81.3" r=".46"/>
<circle cx="175.3" cy="50.8" r=".46"/>
<circle cx="165.1" cy="50.8" r=".46"/>
<circle cx="154.9" cy="50.8" r=".46"/>
<circle cx="185.4" cy="140.7" r=".46"/>
<circle cx="182.9" cy="142.2" r=".46"/>
<circle cx="214.6" cy="134.6" r=".46"/>
<circle cx="167.6" cy="125.7" r=".46"/>
<circle cx="218.4" cy="134.6" r=".46"/>
<circle cx="165.1" cy="142.2" r=".46"/>
<circle cx="152.4" cy="142.2" r=".46"/>
<circle cx="157.5" cy="114.3" r=".46"/>
<circle cx="188" cy="50.8" r=".46"/>
<circle cx="213.4" cy="50.8" r=".46"/>
<circle cx="200.7" cy="50.8" r=".46"/>
<circle cx="218.4" cy="50.8" r=".46"/>
</g>
<g font-size="3.5" fill="#0000c2">
<text x="14.7" y="38.4">Keying</text>
<text x="177.5" y="40.4">TX Low-Pass</text>
<text x="204.8" y="40.4">Filter</text>
<text x="180.6" y="91.2">T/R</text>
<text x="189.6" y="91.2">Switch</text>
<text x="95.8" y="99.8">TX Power</text>
<text x="115.1" y="99.8">Amplifier</text>
<text x="95.8" y="103.9">Class-E</text>
<text x="31.7" y="114.8">TX Preamp</text>
<text x="174.8" y="165.9">Sidetone</text>
<text x="193" y="165.9">Oscillator</text>
<text x="228.3" y="165.9">Power</text>
<text x="241.5" y="165.9">Entry</text>
<text x="56.9" y="185.2">Local</text>
<text x="68.9" y="185.2">Oscillator</text>
</g>
<g font-size="2.8" fill="#840000">
<text x="160.4" y="196.8">Title:</text>
<text x="170.1" y="196.8">Party</text>
<text x="180.1" y="196.8">Line</text>
<text x="188.5" y="196.8">80</text>
</g>
<g font-size="2.1" fill="#840000">
<text x="160.4" y="183.9">Creative</text>
<text x="170.8" y="183.9">Commons</text>
<text x="182.9" y="183.9">CC BY-SA</text>
<text x="195.8" y="183.9">4.0</text>
<text x="160.4" y="189.9">Sheet:</text>
<text x="160.4" y="187.1">Etherkit</text>
<text x="168.6" y="189.9">/TransmitterVXO/</text>
<text x="160.4" y="192.6">File:</text>
<text x="166.5" y="192.6">tx_vxo.kicad_sch</text>
<text x="160.4" y="202.8">KiCad</text>
<text x="160.4" y="200">Size:</text>
<text x="167.1" y="200">USLetter</text>
<text x="168.1" y="202.8">E.D.A.</text>
<text x="175.7" y="202.8">8.0.2</text>
<text x="182.4" y="200">Date:</text>
<text x="189.4" y="200">2024-01-13</text>
<text x="245.4" y="200.2">Rev:</text>
<text x="245.4" y="202.8">Id:</text>
<text x="249.5" y="202.8">3/3</text>
<text x="251.8" y="200.2">A</text>
</g>
<g font-size="1.8" fill="#840000">
<text x="35" y="11.9">1</text>
<text x="85" y="11.9">2</text>
<text x="135" y="11.9">3</text>
<text x="185" y="11.9">4</text>
<text x="235" y="11.9">5</text>
<text x="56.4" y="18.7">+12V</text>
<text x="62.6" y="18.7">K</text>
<text x="10.3" y="35.9">A</text>
<text x="267.7" y="35.9">A</text>
<text x="38.3" y="52.8">~{KEY}</text>
<text x="190" y="82.2">RX</text>
<text x="10.3" y="85.9">B</text>
<text x="15.7" y="84.8">TX LO</text>
<text x="267.7" y="85.9">B</text>
<text x="133.3" y="115.3">+12V</text>
<text x="139.5" y="115.3">K</text>
<text x="10.3" y="135.9">C</text>
<text x="267.7" y="135.9">C</text>
<text x="187.2" y="141.7">Sidetone</text>
<text x="117.8" y="173.7">TX LO</text>
<text x="10.3" y="185.9">D</text>
<text x="132.8" y="183.8">RX LO</text>
<text x="267.7" y="185.9">D</text>
<text x="15.2" y="191.5">~{KEY}</text>
<text x="35" y="205.8">1</text>
<text x="85" y="205.8">2</text>
<text x="135" y="205.8">3</text>
<text x="185" y="205.8">4</text>
<text x="235" y="205.8">5</text>
</g>
<g font-size="1.8" fill="#006464">
<text x="17.7" y="16.1">+12V</text>
<text x="28.5" y="17.9">Q12</text>
<text x="40.6" y="16.6">TP6</text>
<text x="26.7" y="20.4">2N4403</text>
<text x="40.6" y="19.2">+12V</text>
<text x="46.9" y="19.2">K</text>
<text x="66.4" y="19.2">R44</text>
<text x="66.5" y="21.2">10k</text>
<text x="122.6" y="24">+12V</text>
<text x="22.9" y="28.8">R33</text>
<text x="40.6" y="29.8">C29</text>
<text x="63" y="29.8">1N5237B</text>
<text x="67.8" y="27.8">D10</text>
<text x="22.9" y="31.3">220</text>
<text x="40.6" y="32.4">100n</text>
<text x="128.3" y="31.6">L3</text>
<text x="128.3" y="34.1">FT37-43</text>
<text x="137.9" y="34.1">10T</text>
<text x="33" y="40.1">2.2k</text>
<text x="33" y="37.6">R35</text>
<text x="57.2" y="39">R42</text>
<text x="57.2" y="41.5">47</text>
<text x="71.6" y="36.4">GND</text>
<text x="117.9" y="41.5">C41</text>
<text x="221" y="36.9">TP11</text>
<text x="221" y="39.5">TX PA Output</text>
<text x="20.8" y="47.7">1N4148</text>
<text x="24.4" y="45.2">D9</text>
<text x="38.1" y="44.6">TP5</text>
<text x="38.1" y="47.1">Key</text>
<text x="96.5" y="44.6">TP7</text>
<text x="96.5" y="47.1">TX PA Input</text>
<text x="117.9" y="44">100n</text>
<text x="128.3" y="45.1">L4</text>
<text x="128.3" y="47.6">FT37-43</text>
<text x="137.9" y="47.6">10T</text>
<text x="143.2" y="47.9">T50-2</text>
<text x="147.4" y="45.3">L5</text>
<text x="150.6" y="47.9">36T</text>
<text x="176.2" y="47.9">T37-2</text>
<text x="180.4" y="45.3">L7</text>
<text x="183.6" y="47.9">20T</text>
<text x="188.9" y="47.9">T37-2</text>
<text x="193.1" y="45.3">L8</text>
<text x="196.3" y="47.9">26T</text>
<text x="201.6" y="47.9">T37-2</text>
<text x="205.8" y="45.3">L9</text>
<text x="209" y="47.9">20T</text>
<text x="63.5" y="51.7">100n</text>
<text x="63.5" y="49.1">C33</text>
<text x="69.3" y="53.7">C36</text>
<text x="83.8" y="51.7">3.3k</text>
<text x="83.8" y="49.1">R47</text>
<text x="95.5" y="53.7">Q17</text>
<text x="113.3" y="49.1">GND</text>
<text x="231.1" y="50.4">J3</text>
<text x="231.1" y="52.9">BNC</text>
<text x="38.4" y="58">100n</text>
<text x="39" y="55.7">C31</text>
<text x="58.9" y="56.7">GND</text>
<text x="68.7" y="56">100n</text>
<text x="95.5" y="56">2N7000</text>
<text x="132.1" y="59.3">560p</text>
<text x="132.1" y="56.7">C42</text>
<text x="137.8" y="57.3">360p</text>
<text x="138.1" y="55">C43</text>
<text x="157.5" y="56.7">C44</text>
<text x="157.5" y="59.3">1.5n</text>
<text x="177.8" y="59.3">270p</text>
<text x="177.8" y="56.7">C50</text>
<text x="190.5" y="59.3">1n</text>
<text x="190.5" y="56.7">C52</text>
<text x="203.2" y="59.3">1n</text>
<text x="203.2" y="56.7">C53</text>
<text x="215.9" y="59.3">270p</text>
<text x="215.9" y="56.7">C54</text>
<text x="22" y="64.9">J2</text>
<text x="38.7" y="65.6">R38</text>
<text x="49.8" y="64.6">FT37-43</text>
<text x="49.9" y="62.3">T5</text>
<text x="59.4" y="64.6">10T</text>
<text x="64" y="64.6">Bifilar</text>
<text x="83.8" y="64.4">R48</text>
<text x="105.7" y="65.9">Q18</text>
<text x="127.5" y="64.4">GND</text>
<text x="152.9" y="64.4">GND</text>
<text x="173.2" y="64.4">GND</text>
<text x="185.9" y="64.4">GND</text>
<text x="198.6" y="64.4">GND</text>
<text x="211.3" y="64.4">GND</text>
<text x="225.3" y="60.6">GND</text>
<text x="20.8" y="67.4">Key</text>
<text x="25.6" y="66.9">GND</text>
<text x="39.4" y="68.2">3k</text>
<text x="83.8" y="66.9">3.3k</text>
<text x="102.1" y="70">GND</text>
<text x="105.7" y="68.2">2N7000</text>
<text x="167.6" y="69.4">C47</text>
<text x="167.6" y="72">82p</text>
<text x="35.6" y="77.1">R36</text>
<text x="79.2" y="74.5">GND</text>
<text x="177.8" y="75.8">L6</text>
<text x="35.6" y="79.6">1.5k</text>
<text x="50.8" y="83.4">Q14</text>
<text x="112.3" y="82.1">GND</text>
<text x="116.6" y="78.6">Q19</text>
<text x="116.6" y="80.9">2N7000</text>
<text x="172.6" y="78.3">FT37-61</text>
<text x="182.2" y="78.3">20T</text>
<text x="50.8" y="86">2N4401</text>
<text x="51.5" y="88.7">C32</text>
<text x="159" y="89.8">D11</text>
<text x="50.9" y="91">100n</text>
<text x="123.2" y="94.8">GND</text>
<text x="155.5" y="92.3">1N4148</text>
<text x="172.2" y="92.3">1N4148</text>
<text x="172.5" y="90">D12</text>
<text x="35.6" y="99.9">2.2k</text>
<text x="35.6" y="97.4">R37</text>
<text x="50.8" y="99.9">R39</text>
<text x="61" y="99.9">R43</text>
<text x="163.1" y="99.9">GND GND</text>
<text x="50.8" y="102.5">100</text>
<text x="61" y="102.5">4.7</text>
<text x="31" y="110.3">GND</text>
<text x="46.2" y="110.1">GND</text>
<text x="56.4" y="110.1">GND</text>
<text x="99" y="110.1">+12V</text>
<text x="146.6" y="108.8">R56</text>
<text x="147.3" y="111.4">47</text>
<text x="104.1" y="117.7">R50</text>
<text x="160" y="118">C45</text>
<text x="104.1" y="120.2">220</text>
<text x="160" y="120.6">1u</text>
<text x="170.2" y="122.8">3.3k</text>
<text x="170.2" y="120.2">R59</text>
<text x="221" y="125.8">TP12</text>
<text x="78.7" y="130.4">R45</text>
<text x="155.4" y="127.4">GND</text>
<text x="170.2" y="131.7">Q20</text>
<text x="207.4" y="131.7">3.3k</text>
<text x="207.6" y="129.1">R61</text>
<text x="212" y="127.9">+12V</text>
<text x="221" y="128.4">+12V</text>
<text x="244.3" y="131.7">2.1</text>
<text x="248.4" y="131.7">mm</text>
<text x="252.8" y="129.1">J4</text>
<text x="253" y="131.7">Barrel</text>
<text x="259.9" y="131.7">Jack</text>
<text x="55.9" y="135.5">R40</text>
<text x="78.7" y="132.9">100</text>
<text x="156.8" y="136.8">R57</text>
<text x="170.2" y="134.2">2N4401</text>
<text x="174.6" y="136.8">R60</text>
<text x="188" y="133.5">TP10</text>
<text x="188" y="136">Sidetone</text>
<text x="55.9" y="138">10k</text>
<text x="83.8" y="143.1">100n</text>
<text x="83.8" y="140.6">C37</text>
<text x="104.1" y="140.6">100</text>
<text x="104.1" y="138">R51</text>
<text x="156.6" y="139.3">3.3k</text>
<text x="161.8" y="139.5">GND</text>
<text x="174.4" y="139.3">3.3k</text>
<text x="207" y="142.2">D13</text>
<text x="221" y="140.2">D14</text>
<text x="221" y="142.8">SB140</text>
<text x="228.6" y="143.9">TP14</text>
<text x="229.2" y="138.7">R62</text>
<text x="230.4" y="140.9">1k</text>
<text x="237.3" y="143.4">+3.3V</text>
<text x="19.9" y="148.2">+3.3V</text>
<text x="79.2" y="148.2">GND</text>
<text x="109.2" y="148.2">C38</text>
<text x="159" y="148.2">C48</text>
<text x="172.7" y="148.2">C49</text>
<text x="207" y="144.7">LED</text>
<text x="228.6" y="146.4">+3.3V</text>
<text x="244.3" y="148.2">GND</text>
<text x="257.1" y="148.7">TP13</text>
<text x="25.4" y="155.8">R34</text>
<text x="78.7" y="152">Q15</text>
<text x="78.7" y="154.5">2N4401</text>
<text x="104.6" y="155.8">GND</text>
<text x="109.2" y="150.7">100n</text>
<text x="155.3" y="155.3">100n</text>
<text x="155.6" y="153">C46</text>
<text x="157.7" y="150.5">100n</text>
<text x="163.1" y="155.8">GND GND</text>
<text x="172.7" y="150.7">100n</text>
<text x="173.6" y="155.3">100n</text>
<text x="173.9" y="153">C51</text>
<text x="201.2" y="150.7">GND</text>
<text x="216.4" y="150.7">GND</text>
<text x="224.5" y="154.5">1N5237B</text>
<text x="229.4" y="152.5">D15</text>
<text x="257.1" y="151.2">GND</text>
<text x="25.4" y="158.3">100k</text>
<text x="44" y="161.9">X5</text>
<text x="66" y="160.9">560p</text>
<text x="66" y="158.3">C34</text>
<text x="85.7" y="157.1">R49</text>
<text x="85.7" y="159.6">470</text>
<text x="233.2" y="161.1">GND</text>
<text x="252.5" y="158.3">GND</text>
<text x="24.4" y="163.7">Q13</text>
<text x="24.4" y="165.7">2N7000</text>
<text x="47.8" y="163.9">MHz</text>
<text x="55.9" y="166">10k</text>
<text x="55.9" y="163.4">R41</text>
<text x="104.1" y="162.2">Q16</text>
<text x="104.1" y="164.7">2N4401</text>
<text x="116.8" y="163.9">TP8</text>
<text x="116.8" y="166.5">TX LO</text>
<text x="168.9" y="166">330</text>
<text x="168.9" y="163.4">R58</text>
<text x="17.8" y="173.2">C28</text>
<text x="41.9" y="171">T37-2</text>
<text x="41.9" y="168.5">L2</text>
<text x="49.3" y="171">22T</text>
<text x="66" y="171">560p</text>
<text x="66" y="168.5">C35</text>
<text x="78.7" y="171">470</text>
<text x="78.7" y="168.5">R46</text>
<text x="104.5" y="170.5">100n</text>
<text x="104.8" y="168.2">C39</text>
<text x="168.4" y="170.3">GND</text>
<text x="17.8" y="175.7">10u</text>
<text x="43.2" y="177.3">C30</text>
<text x="43.2" y="179.8">45p</text>
<text x="51.3" y="176.1">GND</text>
<text x="61.5" y="176.1">GND</text>
<text x="74.2" y="178.7">GND</text>
<text x="105.1" y="178.4">C40</text>
<text x="118.7" y="177.4">R54</text>
<text x="119.3" y="179.9">36</text>
<text x="129.5" y="174.1">TP9</text>
<text x="129.5" y="176.6">RX LO</text>
<text x="13.2" y="182.5">GND</text>
<text x="25.4" y="183.7">D8</text>
<text x="31" y="181.2">GND</text>
<text x="104.7" y="180.7">100n</text>
<text x="25.4" y="186.3">1N4148</text>
<text x="38.6" y="186.3">GND</text>
<text x="104.1" y="191.4">R52</text>
<text x="116.8" y="191.4">R53</text>
<text x="129.5" y="191.4">R55</text>
<text x="104.1" y="193.9">220</text>
<text x="116.8" y="193.9">150</text>
<text x="129.5" y="193.9">150</text>
<text x="99.6" y="201.5">GND</text>
<text x="112.3" y="201.5">GND</text>
<text x="125" y="201.5">GND</text>
</g>
<g font-size="1.8" fill="#a90000">
<text x="26" y="22.6">1</text>
<text x="33.6" y="22.6">3</text>
<text x="30.2" y="28.3" transform="rotate(-90 30.2 28.3)">2</text>
<text x="25.7" y="58.2">R</text>
<text x="25.8" y="55.6">T</text>
<text x="98.4" y="58.7">2</text>
<text x="103.9" y="55.8" transform="rotate(-90 103.9 55.8)">3</text>
<text x="25.7" y="60.7">S</text>
<text x="103.9" y="63.4" transform="rotate(-90 103.9 63.4)">1</text>
<text x="108.5" y="70.9">2</text>
<text x="114" y="68" transform="rotate(-90 114 68)">3</text>
<text x="114" y="75.6" transform="rotate(-90 114 75.6)">1</text>
<text x="42.8" y="83.6">2</text>
<text x="48" y="80.7" transform="rotate(-90 48 80.7)">3</text>
<text x="119.4" y="83.6">2</text>
<text x="125" y="80.7" transform="rotate(-90 125 80.7)">3</text>
<text x="48" y="88.3" transform="rotate(-90 48 88.3)">1</text>
<text x="125" y="88.3" transform="rotate(-90 125 88.3)">1</text>
<text x="162.2" y="131.8">2</text>
<text x="167.4" y="129" transform="rotate(-90 167.4 129)">3</text>
<text x="167.4" y="136.6" transform="rotate(-90 167.4 136.6)">1</text>
<text x="246.9" y="134.4">1</text>
<text x="246.9" y="136.9">3</text>
<text x="246.9" y="139.4">2</text>
<text x="75.9" y="149.3" transform="rotate(-90 75.9 149.3)">3</text>
<text x="70.7" y="152.1">2</text>
<text x="75.9" y="156.9" transform="rotate(-90 75.9 156.9)">1</text>
<text x="101.3" y="159.5" transform="rotate(-90 101.3 159.5)">3</text>
<text x="32.8" y="167.1" transform="rotate(-90 32.8 167.1)">3</text>
<text x="96.1" y="162.3">2</text>
<text x="101.3" y="167.1" transform="rotate(-90 101.3 167.1)">1</text>
<text x="27.2" y="169.9">2</text>
<text x="32.8" y="174.7" transform="rotate(-90 32.8 174.7)">1</text>
</g>
<g font-size="1.8" fill="#0000c2">
<text x="67.3" y="31.8">3.3V</text>
<text x="228.9" y="156.5">3.3V</text>
<text x="43.2" y="182.6">Freq</text>
<text x="43.2" y="184.7">Adjust</text>
</g>
<text font-size="1.8" fill="#009600" x="41.2" y="163.9">3.582</text>
<g font-size="1.4" fill="#a90000">
<text x="48.2" y="50.5">1</text>
<text x="53.2" y="50.5">3</text>
<text x="48.2" y="58.7">2</text>
<text x="53.2" y="58.7">4</text>
</g>
</svg>
